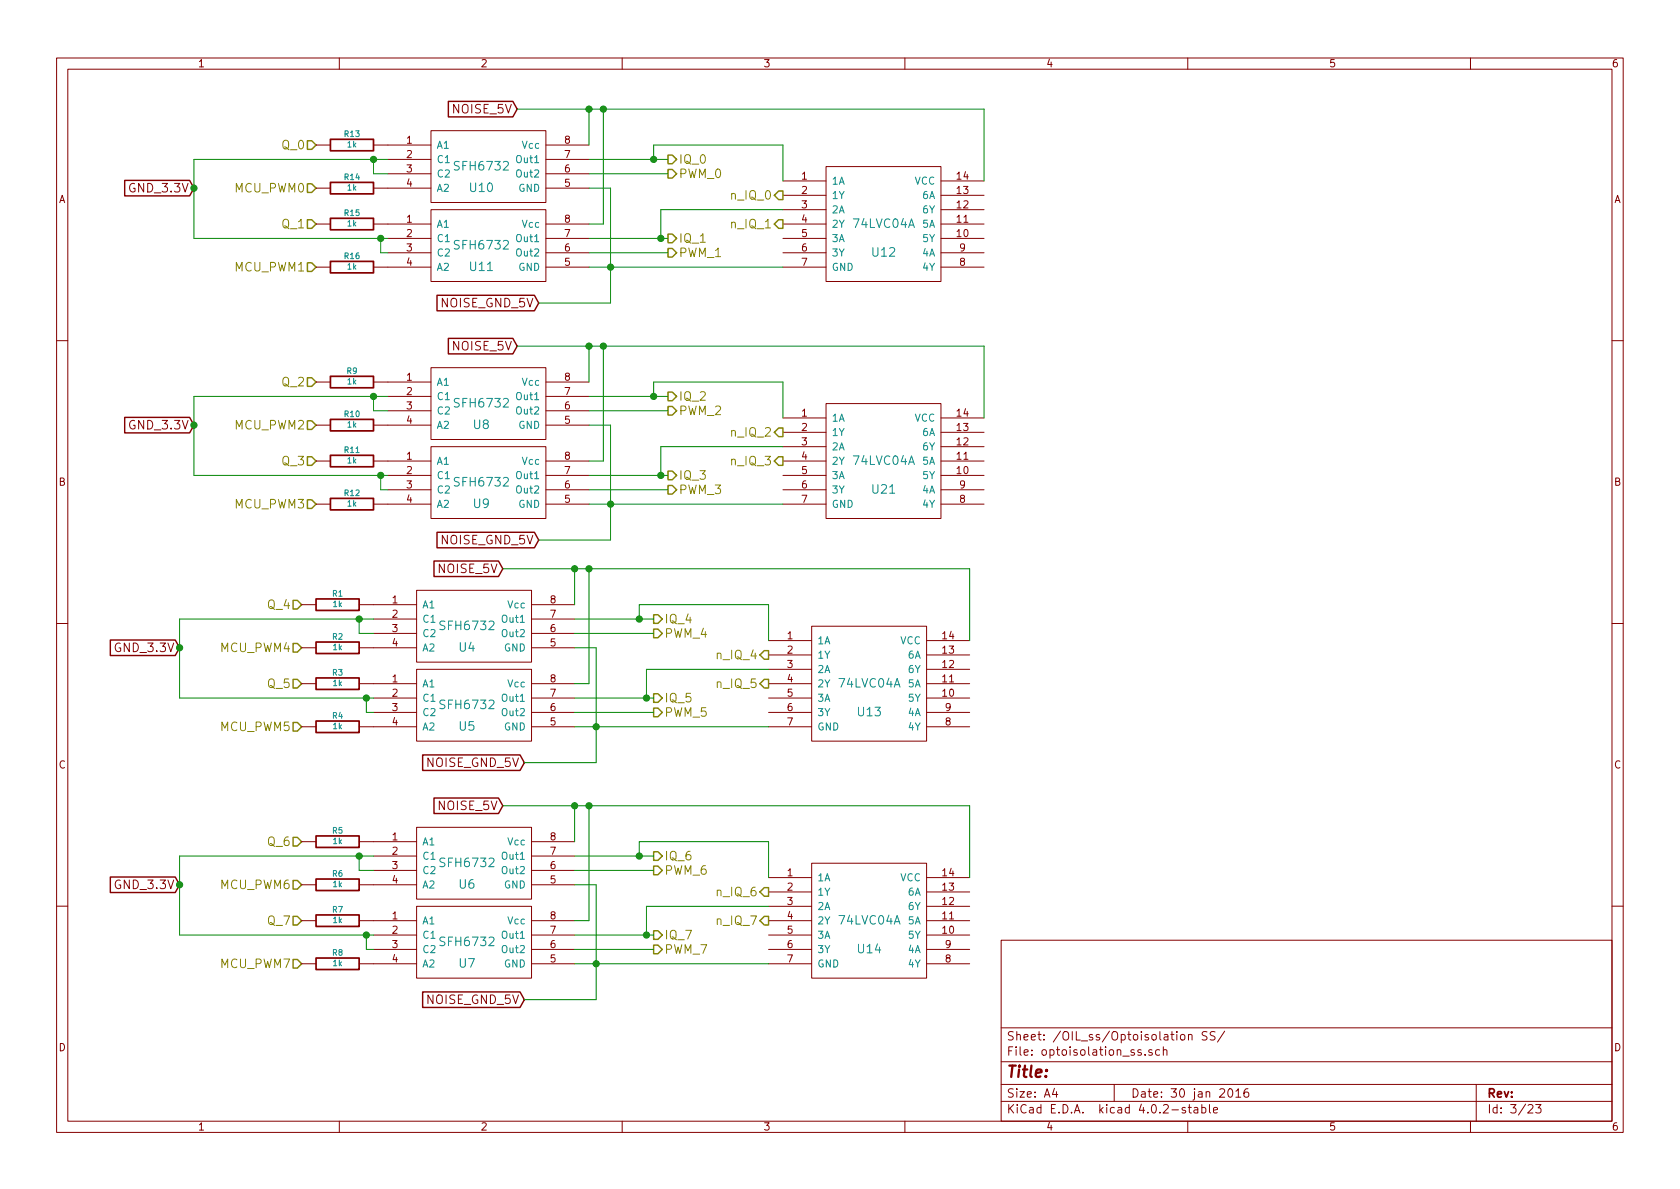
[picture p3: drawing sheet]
<svg xmlns="http://www.w3.org/2000/svg" width="297mm" height="210mm" viewBox="0 0 297 210" stroke-linecap="round" stroke-linejoin="round" font-family="sans-serif">
<g fill="none" stroke="#840000" stroke-width=".18">
<path d="M10 10.3h277v189.9h-277zM12 12.2h273v186.1h-273zM60 10.3v1.9M110 10.3v1.9M160 10.3v1.9M210 10.3v1.9M260 10.3v1.9M55.9 25.6h2.5M55.9 39.6h2.5M55.9 33.3h2.5M66 25.6h10.2M66 39.6h10.2"/>
<path d="M66 33.3h10.2M68.6 28.2h7.6M68.6 30.7h7.6M76.2 23.1h20.3v12.7h-20.3zM76.2 37.1h20.3v12.7h-20.3zM96.5 25.6h7.6M96.5 39.6h7.6M96.5 28.2h7.6M96.5 30.7h7.6M96.5 33.3h7.6M138.4 32h7.6M138.4 34.5h7.6"/>
<path d="M138.4 37.1h7.6M138.4 39.6h7.6M146 29.5h20.4v20.3h-20.4zM166.4 32h7.6M166.4 34.5h7.6M166.4 37.1h7.6M166.4 39.6h7.6M55.9 47.2h2.5M66 47.2h10.2M68.6 42.2h7.6M68.6 44.7h7.6M96.5 42.2h7.6"/>
<path d="M96.5 44.7h7.6M96.5 47.2h7.6M138.4 42.2h7.6M138.4 44.7h7.6M138.4 47.2h7.6M166.4 42.2h7.6M166.4 44.7h7.6M166.4 47.2h7.6M10 60.2h2M55.9 67.6h2.5M55.9 75.2h2.5M66 67.6h10.2"/>
<path d="M66 75.2h10.2M68.6 70.1h7.6M68.6 72.6h7.6M76.2 65h20.3v12.7h-20.3zM76.2 79h20.3v12.7h-20.3zM96.5 67.6h7.6M96.5 70.1h7.6M96.5 72.6h7.6M96.5 75.2h7.6M138.4 73.9h7.6M138.4 76.4h7.6M138.4 79h7.6"/>
<path d="M146 71.4h20.4v20.3h-20.4zM166.4 73.9h7.6M166.4 76.4h7.6M166.4 79h7.6M285 60.2h2M55.9 81.5h2.5M55.9 89.1h2.5M66 81.5h10.2M66 89.1h10.2M68.6 84.1h7.6M68.6 86.6h7.6M96.5 81.5h7.6"/>
<path d="M96.5 84.1h7.6M96.5 86.6h7.6M96.5 89.1h7.6M138.4 81.5h7.6M138.4 84.1h7.6M138.4 86.6h7.6M138.4 89.1h7.6M166.4 81.5h7.6M166.4 84.1h7.6M166.4 86.6h7.6M166.4 89.1h7.6M10 110.3h2"/>
<path d="M53.3 106.9h2.6M53.3 114.5h2.6M63.5 106.9h10.2M63.5 114.5h10.2M66 109.5h7.7M66 112h7.7M73.7 104.4h20.3v12.7h-20.3zM73.7 118.4h20.3v12.7h-20.3zM94 106.9h7.6M94 109.5h7.6M94 112h7.6M94 114.5h7.6"/>
<path d="M135.9 113.3h7.6M135.9 115.8h7.6M135.9 118.4h7.6M143.5 110.7h20.3v20.4h-20.3zM163.8 113.3h7.6M163.8 115.8h7.6M163.8 118.4h7.6M285 110.3h2M53.3 120.9h2.6M53.3 128.5h2.6M63.5 120.9h10.2M63.5 128.5h10.2"/>
<path d="M66 123.4h7.7M66 126h7.7M94 120.9h7.6M94 123.4h7.6M94 126h7.6M94 128.5h7.6M135.9 120.9h7.6M135.9 123.4h7.6M135.9 126h7.6M135.9 128.5h7.6M163.8 120.9h7.6M163.8 123.4h7.6"/>
<path d="M163.8 126h7.6M163.8 128.5h7.6M53.3 148.8h2.6M53.3 156.5h2.6M63.5 148.8h10.2M63.5 156.5h10.2M66 151.4h7.7M66 153.9h7.7M73.7 146.3h20.3v12.7h-20.3zM94 148.8h7.6M94 151.4h7.6M94 153.9h7.6"/>
<path d="M94 156.5h7.6M135.9 155.2h7.6M135.9 157.7h7.6M143.5 152.6h20.3v20.4h-20.3zM163.8 155.2h7.6M163.8 157.7h7.6M10 160.2h2M53.3 162.8h2.6M53.3 170.4h2.6M63.5 162.8h10.2M63.5 170.4h10.2M66 165.3h7.7"/>
<path d="M66 167.9h7.7M73.7 160.3h20.3v12.7h-20.3zM94 162.8h7.6M94 165.3h7.6M94 167.9h7.6M94 170.4h7.6M135.9 160.3h7.6M135.9 162.8h7.6M135.9 165.3h7.6M135.9 167.9h7.6M135.9 170.4h7.6M163.8 160.3h7.6"/>
<path d="M163.8 162.8h7.6M163.8 165.3h7.6M163.8 167.9h7.6M163.8 170.4h7.6M177 166.3h108v32h-108zM285 160.2h2M60 198.3v1.9M110 198.3v1.9M160 198.3v1.9M177 194.8h108M177 191.8h108M177 187.8h108"/>
<path d="M177 181.8h108M186.4 192.5l-.3 1h.9M186.8 193v1M197 191.8v3M202.5 186.5v.1M203.7 185.7a.37 .37 0 0 0-.6 .1l.1 .2 .5 .2 .1 .1-.3 .3-.4-.1M205 185.7l-.4-.1-.3 .3 .1 .6 .2 .1 .4-.1M205.7 185.7l.2-.1 .4 .1v.9M205.7 185.1v1.5M208.8 183.1l.2-.2 .4 .2 .1 .5-.1 .2-.4 .1-.2-.1zM209.6 195.9a.37 .37 0 0 0-.6 .1l.1 .3 .5 .1 .1 .1-.3 .3-.4-.1M210 198.3v1.9"/>
<path d="M210.1 195.8h.5M210.1 183.1l.2-.2 .4 .1 .1 .9M210.1 182.9v1M210.3 195.3v1.3l.3 .2M211.2 195.9h.5l.1 .9M211.8 196.2l-.5 .1-.2 .2 .2 .3 .5-.1M212.5 195.9l.4-.1 .3 .3-.1 .6h-.6M212.5 195.3v1.5M213.4 182.5l-.6-.1-.3 .3 .1 .3 .7 .4v.4a.62 .62 0 0 1-.8 0M213.8 195.3v1.3l.2 .2M214.6 196.3l.7-.1-.1-.3-.4-.1-.2 .2v.7h.6M214.8 182.5l-.6-.1-.2 .3v.3l.8 .4v.4a.62 .62 0 0 1-.8 0"/>
<path d="M216.5 182.3l-1.2 2M217.2 192.7l.2-.2a.81 .81 0 0 1 .6 .6 .81 .81 0 0 1-.2 .8l-.2 .1a.79 .79 0 0 1-.4-1.3zM218.5 193l.4-.5v1.5M218.5 194h.9M220.6 192.5a.59 .59 0 0 0-.7 .7l.1 .7 .2 .1 .5-.1 .1-.5-.2-.2-.4-.1-.3 .3M260 198.3v1.9M261 191.8v6.5M270.2 195.5l.2-.2h.4l.2 .5-.9 1h.9M271.5 195.3h1l-.5 .6 .4 .1v.7l-.2 .1-.7-.1"/>
</g>
<g fill="none" stroke="#848400" stroke-width=".25">
<path d="M54.4 24.9h.7l.8 .7-.8 .8h-.7zM54.4 38.9h.7l.8 .7-.8 .8h-.7zM54.4 32.5h.7l.8 .8-.8 .7h-.7zM118.1 27.4h.8l.7 .8-.7 .8h-.8zM118.1 30h.8l.7 .7-.7 .8h-.8zM136.9 39.6l.8-.7h.7v1.5h-.7zM137.7 33.8h.7v1.5h-.7l-.8-.8zM54.4 46.5h.7l.8 .7-.8 .8h-.7zM118.1 41.4h.8l.7 .8-.7 .7h-.8zM118.1 43.9h.8l.7 .8-.7 .8h-.8zM54.4 66.8h.7l.8 .8-.8 .7h-.7zM54.4 74.4h.7l.8 .8-.8 .7h-.7z"/>
<path d="M118.1 69.3h.8l.7 .8-.7 .8h-.8zM118.1 71.9h.8l.7 .7-.7 .8h-.8zM137.7 75.7h.7v1.5h-.7l-.8-.8zM54.4 80.8h.7l.8 .7-.8 .8h-.7zM54.4 88.4h.7l.8 .7-.8 .8h-.7zM118.1 83.3h.8l.7 .8-.7 .7h-.8zM118.1 85.8h.8l.7 .8-.7 .8h-.8zM137.7 80.8h.7v1.5h-.7l-.8-.8zM51.8 106.2h.8l.7 .7-.7 .8h-.8zM51.8 113.8h.8l.7 .7-.7 .8h-.8zM115.6 108.7h.7l.8 .8-.8 .7h-.7zM115.6 111.2h.7l.8 .8-.8 .8h-.7z"/>
<path d="M135.1 115.1h.8v1.5h-.8l-.7-.8zM51.8 120.1h.8l.7 .8-.7 .8h-.8zM51.8 127.8h.8l.7 .7-.7 .8h-.8zM115.6 122.7h.7l.8 .7-.8 .8h-.7zM115.6 125.2h.7l.8 .8-.8 .7h-.7zM135.1 120.1h.8v1.6h-.8l-.7-.8zM51.8 148.1h.8l.7 .7-.7 .8h-.8zM51.8 155.7h.8l.7 .8-.7 .7h-.8zM115.6 150.6h.7l.8 .8-.8 .7h-.7zM115.6 153.2h.7l.8 .7-.8 .8h-.7zM135.1 157h.8v1.5h-.8l-.7-.8zM51.8 162h.8l.7 .8-.7 .8h-.8z"/>
<path d="M51.8 169.7h.8l.7 .7-.7 .8h-.8zM115.6 164.6h.7l.8 .7-.8 .8h-.7zM115.6 167.1h.7l.8 .8-.8 .8h-.7zM135.1 162h.8v1.6h-.8l-.7-.8z"/>
</g>
<g fill="none" stroke="#840000" stroke-width=".3">
<path d="M58.4 24.6h7.6v2.1h-7.6zM58.4 32.3h7.6v2h-7.6zM58.4 38.6h7.6v2h-7.6zM58.4 46.2h7.6v2.1h-7.6zM58.4 66.5h7.6v2.1h-7.6zM58.4 74.2h7.6v2h-7.6zM58.4 80.5h7.6v2h-7.6zM58.4 88.1h7.6v2.1h-7.6zM55.9 105.9h7.6v2h-7.6zM55.9 113.5h7.6v2.1h-7.6zM55.9 119.9h7.6v2h-7.6zM55.9 127.5h7.6v2h-7.6z"/>
<path d="M55.9 147.8h7.6v2.1h-7.6zM55.9 155.4h7.6v2.1h-7.6zM55.9 161.8h7.6v2h-7.6zM55.9 169.4h7.6v2h-7.6z"/>
</g>
<path d="M79.3 17.9h11.4l.7 1.4-.7 1.4h-11.4zM22 31.9h11.5l.8 1.4-.8 1.3h-11.5zM77.3 52.2h17.2l.7 1.4-.7 1.4h-17.2zM79.3 59.8h11.4l.7 1.4-.7 1.4h-11.4zM22 73.8h11.5l.8 1.4-.8 1.3h-11.5zM76.7 99.2h11.4l.8 1.4-.8 1.3h-11.4zM77.3 94.1h17.2l.7 1.4-.7 1.4h-17.2zM19.5 113.2h11.5l.7 1.3-.7 1.4h-11.5zM74.7 133.5h17.2l.8 1.4-.8 1.3h-17.2zM19.5 155.1h11.5l.7 1.4-.7 1.3h-11.5zM76.7 141.1h11.4l.8 1.4-.8 1.4h-11.4zM74.7 175.4h17.2l.8 1.4-.8 1.3h-17.2z" fill="none" stroke="#840000" stroke-width=".25"/>
<g fill="none" stroke="#008400" stroke-width=".18">
<path d="M91.4 19.3h82.6v12.7M104.1 19.3v6.3M106.7 19.3v20.3h-2.6M66 28.2v2.5h2.6M68.6 28.2h-34.3v14h34.3M104.1 28.2h14M104.1 30.7h14M104.1 33.3h3.8v20.3h-12.7M115.6 28.2v-2.6h22.8v6.4M138.4 37.1h-21.6v5.1M67.3 42.2v2.5h1.3M104.1 42.2h14"/>
<path d="M104.1 44.7h14M104.1 47.2h34.3M66 70.1v2.5h2.6M68.6 70.1h-34.3v14h34.3M91.4 61.2h82.6v12.7M104.1 75.2h3.8v20.3h-12.7M104.1 61.2v6.4M104.1 70.1h14M104.1 72.6h14M106.7 61.2v20.3h-2.6M115.6 70.1v-2.5h22.8v6.3M138.4 79h-21.6v5.1"/>
<path d="M67.3 84.1v2.5h1.3M104.1 84.1h14M104.1 86.6h14M104.1 89.1h34.3M63.5 109.5v2.5h2.5M66 109.5h-34.3v13.9h34.3M88.9 100.6h82.5v12.7M101.6 109.5h14M101.6 112h14M101.6 114.5h3.8v20.4h-12.7M101.6 100.6v6.3M104.1 100.6v20.3h-2.5"/>
<path d="M113 109.5v-2.6h22.9v6.4M135.9 118.4h-21.6v5M64.8 123.4v2.6h1.2M101.6 123.4h14M101.6 126h14M101.6 128.5h34.3M63.5 151.4v2.5h2.5M66 151.4h-34.3v13.9h34.3M88.9 142.5h82.5v12.7M101.6 156.5h3.8v20.3h-12.7M101.6 142.5v6.3M101.6 151.4h14"/>
<path d="M101.6 153.9h14M104.1 142.5v20.3h-2.5M113 151.4v-2.6h22.9v6.4M64.8 165.3v2.6h1.2M101.6 165.3h14M101.6 167.9h14M101.6 170.4h34.3M135.9 160.3h-21.6v5"/>
</g>
<g fill="#008400" stroke="#008400" stroke-width=".25">
<circle cx="34.3" cy="33.3" r=".51"/>
<circle cx="66" cy="28.2" r=".51"/>
<circle cx="67.3" cy="42.2" r=".51"/>
<circle cx="115.6" cy="28.2" r=".51"/>
<circle cx="116.8" cy="42.2" r=".51"/>
<circle cx="108" cy="47.2" r=".51"/>
<circle cx="104.1" cy="19.3" r=".51"/>
<circle cx="106.7" cy="19.3" r=".51"/>
<circle cx="34.3" cy="75.2" r=".51"/>
<circle cx="66" cy="70.1" r=".51"/>
<circle cx="67.3" cy="84.1" r=".51"/>
<circle cx="115.6" cy="70.1" r=".51"/>
<circle cx="116.8" cy="84.1" r=".51"/>
<circle cx="108" cy="89.1" r=".51"/>
<circle cx="104.1" cy="61.2" r=".51"/>
<circle cx="106.7" cy="61.2" r=".51"/>
<circle cx="31.8" cy="114.5" r=".51"/>
<circle cx="63.5" cy="109.5" r=".51"/>
<circle cx="64.8" cy="123.4" r=".51"/>
<circle cx="113" cy="109.5" r=".51"/>
<circle cx="114.3" cy="123.4" r=".51"/>
<circle cx="105.4" cy="128.5" r=".51"/>
<circle cx="101.6" cy="100.6" r=".51"/>
<circle cx="104.1" cy="100.6" r=".51"/>
<circle cx="31.8" cy="156.5" r=".51"/>
<circle cx="63.5" cy="151.4" r=".51"/>
<circle cx="64.8" cy="165.3" r=".51"/>
<circle cx="113" cy="151.4" r=".51"/>
<circle cx="114.3" cy="165.3" r=".51"/>
<circle cx="105.4" cy="170.4" r=".51"/>
<circle cx="101.6" cy="142.5" r=".51"/>
<circle cx="104.1" cy="142.5" r=".51"/>
</g>
<text font-size="2.8" fill="#840000" x="178" y="190.5">Title:</text>
<g font-size="2.1" fill="#840000">
<text x="80.1" y="20.1">NOISE_5V</text>
<text x="23.1" y="34">GND_3.3V</text>
<text x="78.1" y="54.4">NOISE_GND_5V</text>
<text x="80.1" y="62">NOISE_5V</text>
<text x="23.1" y="75.9">GND_3.3V</text>
<text x="77.6" y="101.3">NOISE_5V</text>
<text x="78.1" y="96.3">NOISE_GND_5V</text>
<text x="20.6" y="115.3">GND_3.3V</text>
<text x="75.5" y="135.6">NOISE_GND_5V</text>
<text x="77.6" y="143.3">NOISE_5V</text>
<text x="20.6" y="157.2">GND_3.3V</text>
<text x="75.5" y="177.5">NOISE_GND_5V</text>
<text x="178" y="184">Sheet: /OIL_ss/Optoisolation SS/</text>
<text x="178" y="186.7">File: optoisolation_ss.sch</text>
<text x="178" y="196.9">KiCad E.D.A. kicad 4.0.2-stable</text>
<text x="178" y="194.1">Size: A4</text>
<text x="200" y="194.1">Date: 30 jan 2016</text>
<text x="263" y="194.1">Rev:</text>
<text x="263" y="196.9">Id: 3/23</text>
</g>
<g font-size="2.1" fill="#848400">
<text x="49.9" y="26.4">Q_0</text>
<text x="120" y="29">IQ_0</text>
<text x="41.6" y="34">MCU_PWM0</text>
<text x="120" y="31.5">PWM_0</text>
<text x="129.4" y="35.3">n_IQ_0</text>
<text x="49.9" y="40.4">Q_1</text>
<text x="129.4" y="40.4">n_IQ_1</text>
<text x="120" y="42.9">IQ_1</text>
<text x="120" y="45.5">PWM_1</text>
<text x="41.6" y="48">MCU_PWM1</text>
<text x="49.9" y="68.3">Q_2</text>
<text x="120" y="70.9">IQ_2</text>
<text x="41.6" y="75.9">MCU_PWM2</text>
<text x="120" y="73.4">PWM_2</text>
<text x="129.4" y="77.2">n_IQ_2</text>
<text x="49.9" y="82.3">Q_3</text>
<text x="129.4" y="82.3">n_IQ_3</text>
<text x="41.6" y="89.9">MCU_PWM3</text>
<text x="120" y="84.8">IQ_3</text>
<text x="120" y="87.4">PWM_3</text>
<text x="47.4" y="107.7">Q_4</text>
<text x="117.5" y="110.2">IQ_4</text>
<text x="117.5" y="112.8">PWM_4</text>
<text x="39" y="115.3">MCU_PWM4</text>
<text x="126.9" y="116.6">n_IQ_4</text>
<text x="47.4" y="121.7">Q_5</text>
<text x="117.5" y="124.2">IQ_5</text>
<text x="126.9" y="121.7">n_IQ_5</text>
<text x="39" y="129.3">MCU_PWM5</text>
<text x="117.5" y="126.7">PWM_5</text>
<text x="47.4" y="149.6">Q_6</text>
<text x="117.5" y="152.1">IQ_6</text>
<text x="117.5" y="154.7">PWM_6</text>
<text x="39" y="157.2">MCU_PWM6</text>
<text x="126.9" y="158.5">n_IQ_6</text>
<text x="47.4" y="163.6">Q_7</text>
<text x="117.5" y="166.1">IQ_7</text>
<text x="126.9" y="163.6">n_IQ_7</text>
<text x="39" y="171.2">MCU_PWM7</text>
<text x="117.5" y="168.7">PWM_7</text>
</g>
<g font-size="2.1" fill="#008484">
<text x="80.6" y="30.1">SFH6732</text>
<text x="83.2" y="34">U10</text>
<text x="151" y="40.3">74LVC04A</text>
<text x="80.6" y="44.1">SFH6732</text>
<text x="83.2" y="47.9">U11</text>
<text x="154.3" y="45.4">U12</text>
<text x="80.6" y="72.1">SFH6732</text>
<text x="83.7" y="75.9">U8</text>
<text x="151" y="82.2">74LVC04A</text>
<text x="80.6" y="86">SFH6732</text>
<text x="83.7" y="89.8">U9</text>
<text x="154.3" y="87.3">U21</text>
<text x="78.1" y="111.4">SFH6732</text>
<text x="81.2" y="115.2">U4</text>
<text x="78.1" y="125.4">SFH6732</text>
<text x="148.4" y="121.6">74LVC04A</text>
<text x="81.2" y="129.2">U5</text>
<text x="151.7" y="126.7">U13</text>
<text x="78.1" y="153.3">SFH6732</text>
<text x="81.2" y="157.1">U6</text>
<text x="78.1" y="167.3">SFH6732</text>
<text x="148.4" y="163.5">74LVC04A</text>
<text x="81.2" y="171.1">U7</text>
<text x="151.7" y="168.6">U14</text>
</g>
<g font-size="1.8" fill="#840000">
<text x="35" y="11.9">1</text>
<text x="85" y="11.9">2</text>
<text x="135" y="11.9">3</text>
<text x="185" y="11.9">4</text>
<text x="235" y="11.9">5</text>
<text x="285" y="11.9">6</text>
<text x="71.9" y="25.4">1</text>
<text x="71.9" y="27.9">2</text>
<text x="99.8" y="27.9">7</text>
<text x="99.8" y="25.4">8</text>
<text x="10.4" y="35.9">A</text>
<text x="71.9" y="30.5">3</text>
<text x="71.9" y="33">4</text>
<text x="99.8" y="33">5</text>
<text x="99.8" y="30.5">6</text>
<text x="141.8" y="31.7">1</text>
<text x="141.8" y="34.3">2</text>
<text x="169.2" y="34.3">13</text>
<text x="169.2" y="31.7">14</text>
<text x="285.4" y="35.9">A</text>
<text x="71.9" y="39.4">1</text>
<text x="71.9" y="41.9">2</text>
<text x="99.8" y="41.9">7</text>
<text x="99.8" y="39.4">8</text>
<text x="141.8" y="36.8">3</text>
<text x="141.8" y="39.4">4</text>
<text x="141.8" y="41.9">5</text>
<text x="169.2" y="41.9">10</text>
<text x="169.2" y="39.4">11</text>
<text x="169.2" y="36.8">12</text>
<text x="71.9" y="44.4">3</text>
<text x="71.9" y="47">4</text>
<text x="99.8" y="47">5</text>
<text x="99.8" y="44.4">6</text>
<text x="141.8" y="44.4">6</text>
<text x="141.8" y="47">7</text>
<text x="169.7" y="47">8</text>
<text x="169.7" y="44.4">9</text>
<text x="71.9" y="67.3">1</text>
<text x="71.9" y="69.8">2</text>
<text x="99.8" y="69.8">7</text>
<text x="99.8" y="67.3">8</text>
<text x="71.9" y="72.4">3</text>
<text x="71.9" y="74.9">4</text>
<text x="99.8" y="74.9">5</text>
<text x="99.8" y="72.4">6</text>
<text x="141.8" y="73.7">1</text>
<text x="141.8" y="76.2">2</text>
<text x="169.2" y="76.2">13</text>
<text x="169.2" y="73.7">14</text>
<text x="71.9" y="81.3">1</text>
<text x="71.9" y="83.8">2</text>
<text x="99.8" y="83.8">7</text>
<text x="99.8" y="81.3">8</text>
<text x="141.8" y="78.7">3</text>
<text x="141.8" y="81.3">4</text>
<text x="141.8" y="83.8">5</text>
<text x="169.2" y="83.8">10</text>
<text x="169.2" y="81.3">11</text>
<text x="169.2" y="78.7">12</text>
<text x="10.4" y="85.9">B</text>
<text x="71.9" y="86.4">3</text>
<text x="71.9" y="88.9">4</text>
<text x="99.8" y="88.9">5</text>
<text x="99.8" y="86.4">6</text>
<text x="141.8" y="86.4">6</text>
<text x="141.8" y="88.9">7</text>
<text x="169.7" y="88.9">8</text>
<text x="169.7" y="86.4">9</text>
<text x="285.4" y="85.9">B</text>
<text x="69.4" y="106.7">1</text>
<text x="97.3" y="106.7">8</text>
<text x="69.4" y="109.2">2</text>
<text x="69.4" y="111.8">3</text>
<text x="97.3" y="111.8">6</text>
<text x="97.3" y="109.2">7</text>
<text x="139.2" y="113">1</text>
<text x="166.7" y="113">14</text>
<text x="69.4" y="114.3">4</text>
<text x="97.3" y="114.3">5</text>
<text x="139.2" y="115.6">2</text>
<text x="139.2" y="118.1">3</text>
<text x="166.7" y="118.1">12</text>
<text x="166.7" y="115.6">13</text>
<text x="69.4" y="120.6">1</text>
<text x="69.4" y="123.2">2</text>
<text x="69.4" y="125.7">3</text>
<text x="97.3" y="125.7">6</text>
<text x="97.3" y="123.2">7</text>
<text x="97.3" y="120.6">8</text>
<text x="139.2" y="120.6">4</text>
<text x="139.2" y="123.2">5</text>
<text x="139.2" y="125.7">6</text>
<text x="166.7" y="123.2">10</text>
<text x="166.7" y="120.6">11</text>
<text x="167.2" y="125.7">9</text>
<text x="69.4" y="128.3">4</text>
<text x="97.3" y="128.3">5</text>
<text x="139.2" y="128.3">7</text>
<text x="167.2" y="128.3">8</text>
<text x="10.4" y="135.9">C</text>
<text x="285.4" y="135.9">C</text>
<text x="69.4" y="148.6">1</text>
<text x="97.3" y="148.6">8</text>
<text x="69.4" y="151.1">2</text>
<text x="69.4" y="153.7">3</text>
<text x="97.3" y="153.7">6</text>
<text x="97.3" y="151.1">7</text>
<text x="139.2" y="154.9">1</text>
<text x="166.7" y="154.9">14</text>
<text x="69.4" y="156.2">4</text>
<text x="97.3" y="156.2">5</text>
<text x="139.2" y="157.5">2</text>
<text x="139.2" y="160">3</text>
<text x="166.7" y="160">12</text>
<text x="166.7" y="157.5">13</text>
<text x="69.4" y="162.6">1</text>
<text x="69.4" y="165.1">2</text>
<text x="69.4" y="167.6">3</text>
<text x="97.3" y="167.6">6</text>
<text x="97.3" y="165.1">7</text>
<text x="97.3" y="162.6">8</text>
<text x="139.2" y="162.6">4</text>
<text x="139.2" y="165.1">5</text>
<text x="139.2" y="167.6">6</text>
<text x="166.7" y="165.1">10</text>
<text x="166.7" y="162.6">11</text>
<text x="167.2" y="167.6">9</text>
<text x="69.4" y="170.2">4</text>
<text x="97.3" y="170.2">5</text>
<text x="139.2" y="170.2">7</text>
<text x="167.2" y="170.2">8</text>
<text x="10.4" y="185.9">D</text>
<text x="285.4" y="185.9">D</text>
<text x="35" y="199.9">1</text>
<text x="85" y="199.9">2</text>
<text x="135" y="199.9">3</text>
<text x="185" y="199.9">4</text>
<text x="235" y="199.9">5</text>
<text x="285" y="199.9">6</text>
</g>
<g font-size="1.8" fill="#008484">
<text x="77.2" y="26.3">A1</text>
<text x="77.2" y="28.8">C1</text>
<text x="91.5" y="28.8">Out1</text>
<text x="92.4" y="26.3">Vcc</text>
<text x="77.2" y="31.4">C2</text>
<text x="77.2" y="33.9">A2</text>
<text x="91.5" y="31.4">Out2</text>
<text x="91.6" y="33.9">GND</text>
<text x="147.1" y="32.6">1A</text>
<text x="147.1" y="35.2">1Y</text>
<text x="161.6" y="32.6">VCC</text>
<text x="163.1" y="35.2">6A</text>
<text x="77.2" y="40.3">A1</text>
<text x="92.4" y="40.3">Vcc</text>
<text x="147.1" y="37.7">2A</text>
<text x="147.1" y="40.3">2Y</text>
<text x="163.1" y="40.3">5A</text>
<text x="163.2" y="37.7">6Y</text>
<text x="77.2" y="42.8">C1</text>
<text x="77.2" y="45.3">C2</text>
<text x="77.2" y="47.9">A2</text>
<text x="91.5" y="45.3">Out2</text>
<text x="91.5" y="42.8">Out1</text>
<text x="91.6" y="47.9">GND</text>
<text x="147.1" y="42.8">3A</text>
<text x="147.1" y="45.3">3Y</text>
<text x="147.1" y="47.9">GND</text>
<text x="163.1" y="45.3">4A</text>
<text x="163.2" y="47.9">4Y</text>
<text x="163.2" y="42.8">5Y</text>
<text x="77.2" y="68.2">A1</text>
<text x="77.2" y="70.7">C1</text>
<text x="91.5" y="70.7">Out1</text>
<text x="92.4" y="68.2">Vcc</text>
<text x="77.2" y="73.3">C2</text>
<text x="77.2" y="75.8">A2</text>
<text x="91.5" y="73.3">Out2</text>
<text x="91.6" y="75.8">GND</text>
<text x="147.1" y="74.5">1A</text>
<text x="147.1" y="77.1">1Y</text>
<text x="161.6" y="74.5">VCC</text>
<text x="163.1" y="77.1">6A</text>
<text x="77.2" y="82.2">A1</text>
<text x="92.4" y="82.2">Vcc</text>
<text x="147.1" y="79.6">2A</text>
<text x="147.1" y="82.2">2Y</text>
<text x="163.1" y="82.2">5A</text>
<text x="163.2" y="79.6">6Y</text>
<text x="77.2" y="84.7">C1</text>
<text x="77.2" y="87.2">C2</text>
<text x="77.2" y="89.8">A2</text>
<text x="91.5" y="87.2">Out2</text>
<text x="91.5" y="84.7">Out1</text>
<text x="91.6" y="89.8">GND</text>
<text x="147.1" y="84.7">3A</text>
<text x="147.1" y="87.2">3Y</text>
<text x="147.1" y="89.8">GND</text>
<text x="163.1" y="87.2">4A</text>
<text x="163.2" y="89.8">4Y</text>
<text x="163.2" y="84.7">5Y</text>
<text x="74.7" y="107.6">A1</text>
<text x="89.8" y="107.6">Vcc</text>
<text x="74.7" y="110.1">C1</text>
<text x="74.7" y="112.6">C2</text>
<text x="88.9" y="112.6">Out2</text>
<text x="88.9" y="110.1">Out1</text>
<text x="144.5" y="113.9">1A</text>
<text x="159.1" y="113.9">VCC</text>
<text x="74.7" y="115.2">A2</text>
<text x="89" y="115.2">GND</text>
<text x="144.5" y="116.5">1Y</text>
<text x="144.5" y="119">2A</text>
<text x="160.6" y="116.5">6A</text>
<text x="160.7" y="119">6Y</text>
<text x="74.7" y="121.5">A1</text>
<text x="74.7" y="124.1">C1</text>
<text x="88.9" y="124.1">Out1</text>
<text x="89.8" y="121.5">Vcc</text>
<text x="144.5" y="121.5">2Y</text>
<text x="144.5" y="124.1">3A</text>
<text x="160.6" y="121.5">5A</text>
<text x="160.7" y="124.1">5Y</text>
<text x="74.7" y="126.6">C2</text>
<text x="74.7" y="129.2">A2</text>
<text x="88.9" y="126.6">Out2</text>
<text x="89" y="129.2">GND</text>
<text x="144.5" y="126.6">3Y</text>
<text x="144.5" y="129.2">GND</text>
<text x="160.6" y="126.6">4A</text>
<text x="160.7" y="129.2">4Y</text>
<text x="74.7" y="149.5">A1</text>
<text x="89.8" y="149.5">Vcc</text>
<text x="74.7" y="152">C1</text>
<text x="74.7" y="154.6">C2</text>
<text x="88.9" y="154.6">Out2</text>
<text x="88.9" y="152">Out1</text>
<text x="144.5" y="155.8">1A</text>
<text x="159.1" y="155.8">VCC</text>
<text x="74.7" y="157.1">A2</text>
<text x="89" y="157.1">GND</text>
<text x="144.5" y="158.4">1Y</text>
<text x="144.5" y="160.9">2A</text>
<text x="160.6" y="158.4">6A</text>
<text x="160.7" y="160.9">6Y</text>
<text x="74.7" y="163.4">A1</text>
<text x="74.7" y="166">C1</text>
<text x="88.9" y="166">Out1</text>
<text x="89.8" y="163.4">Vcc</text>
<text x="144.5" y="163.4">2Y</text>
<text x="144.5" y="166">3A</text>
<text x="160.6" y="163.4">5A</text>
<text x="160.7" y="166">5Y</text>
<text x="74.7" y="168.5">C2</text>
<text x="74.7" y="171.1">A2</text>
<text x="88.9" y="168.5">Out2</text>
<text x="89" y="171.1">GND</text>
<text x="144.5" y="168.5">3Y</text>
<text x="144.5" y="171.1">GND</text>
<text x="160.6" y="168.5">4A</text>
<text x="160.7" y="171.1">4Y</text>
</g>
<g font-size="1.4" fill="#008484">
<text x="60.9" y="24.2">R13</text>
<text x="61.4" y="26.1">1k</text>
<text x="60.9" y="31.8">R14</text>
<text x="61.4" y="33.7">1k</text>
<text x="60.9" y="38.2">R15</text>
<text x="61.4" y="40">1k</text>
<text x="60.9" y="45.8">R16</text>
<text x="61.4" y="47.6">1k</text>
<text x="61.3" y="66.1">R9</text>
<text x="61.4" y="68">1k</text>
<text x="60.9" y="73.7">R10</text>
<text x="61.4" y="75.6">1k</text>
<text x="60.9" y="80.1">R11</text>
<text x="61.4" y="81.9">1k</text>
<text x="60.9" y="87.7">R12</text>
<text x="61.4" y="89.6">1k</text>
<text x="58.8" y="105.5">R1</text>
<text x="58.9" y="107.3">1k</text>
<text x="58.8" y="113.1">R2</text>
<text x="58.8" y="119.5">R3</text>
<text x="58.9" y="115">1k</text>
<text x="58.9" y="121.3">1k</text>
<text x="58.8" y="127.1">R4</text>
<text x="58.9" y="128.9">1k</text>
<text x="58.8" y="147.4">R5</text>
<text x="58.9" y="149.2">1k</text>
<text x="58.8" y="155">R6</text>
<text x="58.8" y="161.4">R7</text>
<text x="58.9" y="156.9">1k</text>
<text x="58.9" y="163.2">1k</text>
<text x="58.8" y="169">R8</text>
<text x="58.9" y="170.8">1k</text>
</g>
</svg>
